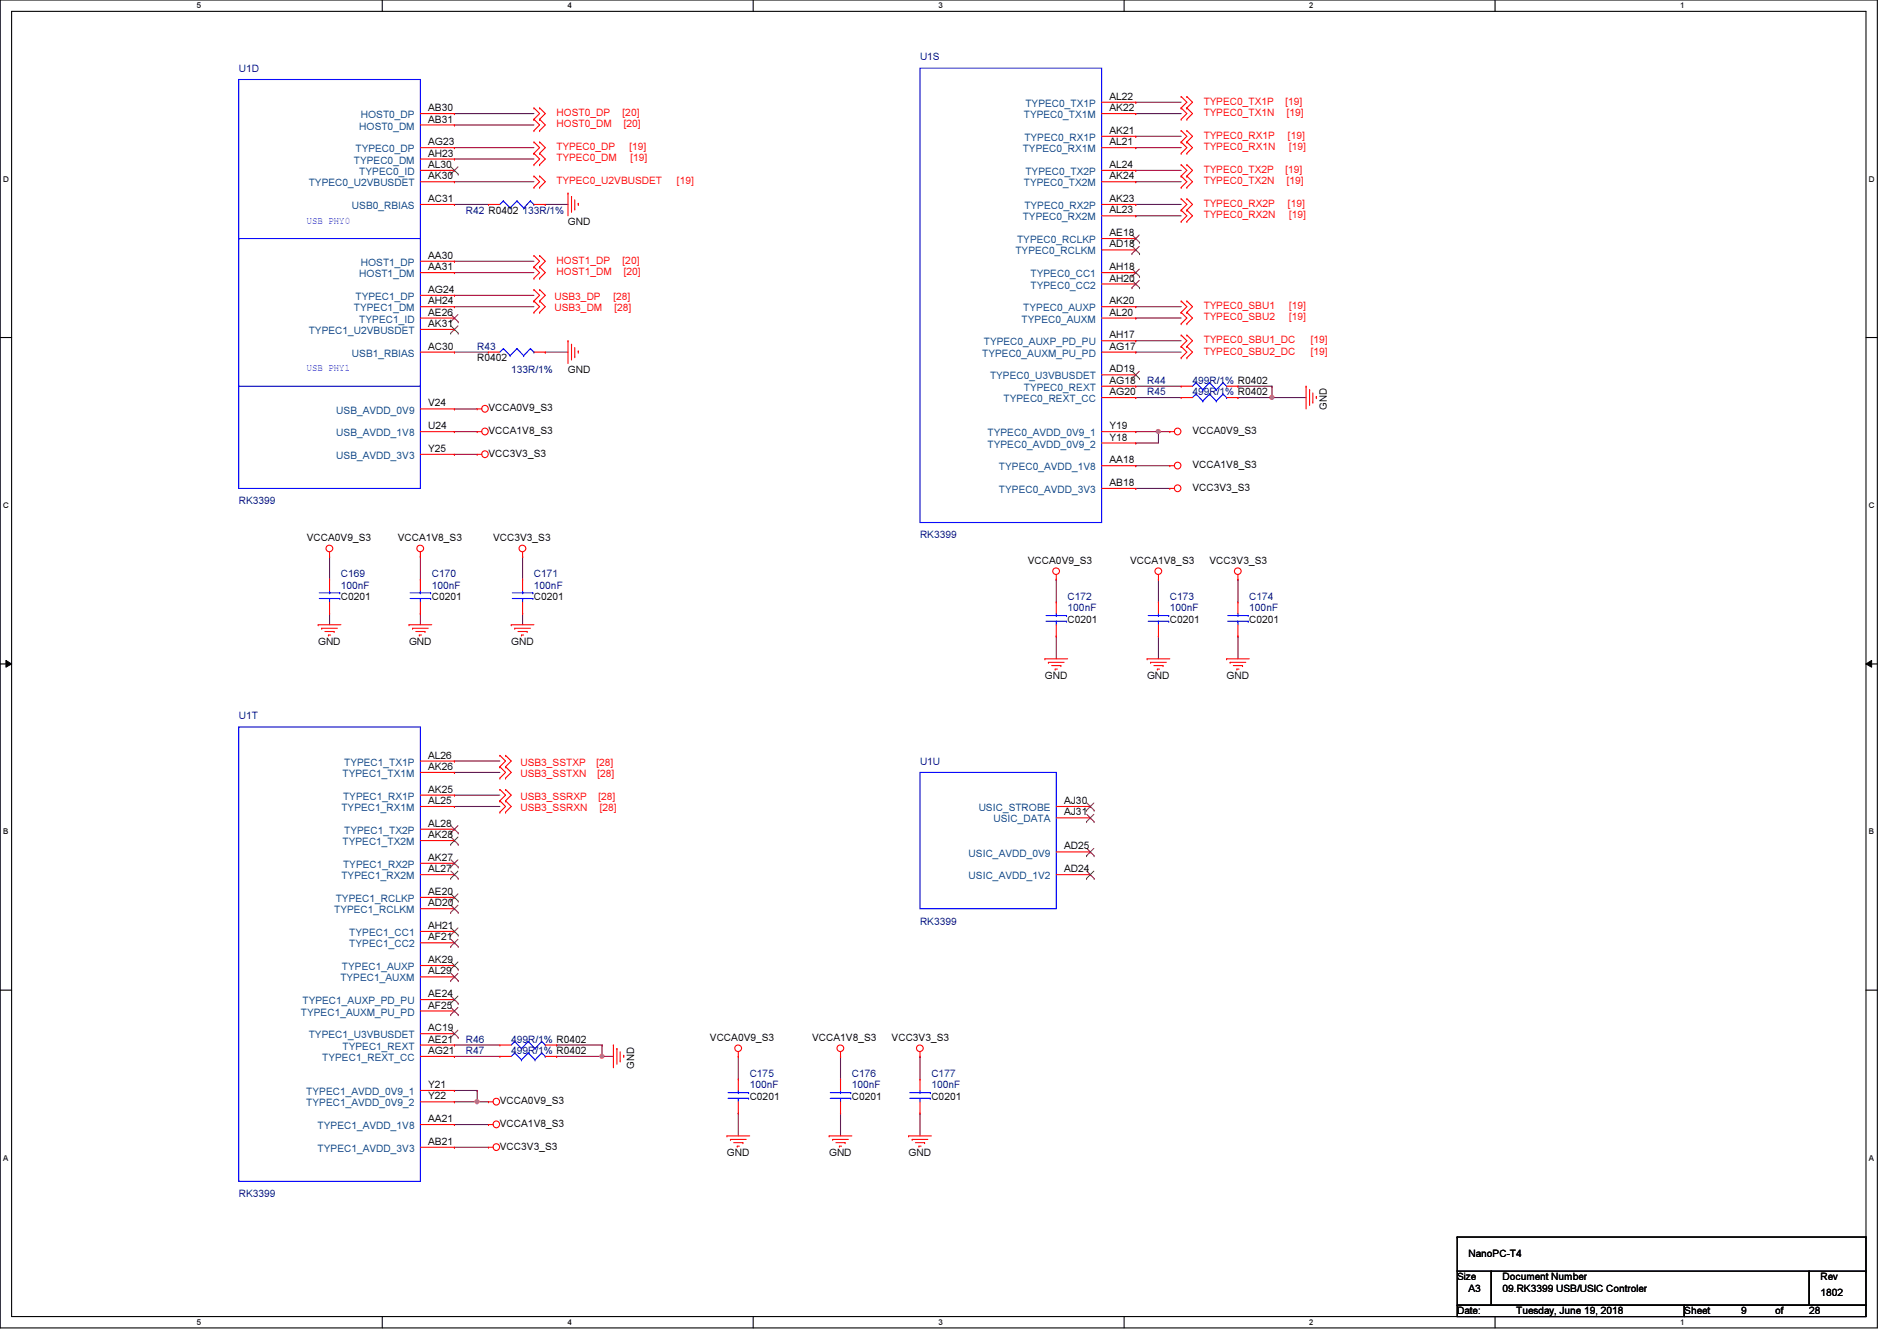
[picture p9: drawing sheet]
<svg xmlns="http://www.w3.org/2000/svg" width="297mm" height="210mm" viewBox="0 0 297 210" stroke-linecap="round" stroke-linejoin="round" font-family="sans-serif">
<path d="M0 0h294v207.9h-294zM1.8 1.8h290.4v204.3h-290.4z" fill="none" stroke="#000" stroke-width=".17"/>
<g fill="#fff">
<path d="M30.8 .2h.7v1.4h-.7z"/>
<path d="M30.8 206.2h.7v1.4h-.7z"/>
</g>
<path d="M59.9 0v1.8M59.9 206.1v1.8" fill="none" stroke="#000" stroke-width=".17"/>
<g fill="#fff">
<path d="M88.9 .2h.6v1.4h-.6z"/>
<path d="M88.9 206.2h.6v1.4h-.6z"/>
</g>
<path d="M117.9 0v1.8M117.9 206.1v1.8" fill="none" stroke="#000" stroke-width=".17"/>
<g fill="#fff">
<path d="M146.9 .2h.7v1.4h-.7z"/>
<path d="M146.9 206.2h.7v1.4h-.7z"/>
</g>
<path d="M176 0v1.8M176 206.1v1.8" fill="none" stroke="#000" stroke-width=".17"/>
<g fill="#fff">
<path d="M205 .2h.7v1.4h-.7z"/>
<path d="M205 206.2h.7v1.4h-.7z"/>
</g>
<path d="M234.1 0v1.8M234.1 206.1v1.8" fill="none" stroke="#000" stroke-width=".17"/>
<g fill="#fff">
<path d="M263.1 .2h.7v1.4h-.7z"/>
<path d="M263.1 206.2h.7v1.4h-.7z"/>
<path d="M.5 27.3h.9v1.4h-.9z"/>
<path d="M292.6 27.3h.9v1.4h-.9z"/>
<path d="M.5 78.4h.9v1.4h-.9z"/>
<path d="M292.6 78.4h.9v1.4h-.9z"/>
</g>
<path d="M0 52.8h1.8M292.2 52.8h1.8" fill="none" stroke="#000" stroke-width=".17"/>
<g fill="#fff">
<path d="M.5 129.5h.8v1.4h-.8z"/>
<path d="M292.6 129.5h.9v1.4h-.9z"/>
</g>
<path d="M0 103.9h1.8M292.2 103.9h1.8" fill="none" stroke="#000" stroke-width=".17"/>
<path d="M.9 103.4l.9 .5-.9 .5zM292.2 103.9l.9-.5v1z" fill="#000"/>
<path d="M.9 103.4l.9 .5-.9 .5zM292.2 103.9l.9-.5v1z" fill="none" stroke="#000" stroke-width=".16"/>
<g fill="#fff">
<path d="M.5 180.5h.8v1.4h-.8z"/>
<path d="M292.6 180.5h.9v1.4h-.9z"/>
</g>
<path d="M0 155h1.8M292.2 155h1.8" fill="none" stroke="#000" stroke-width=".17"/>
<g fill="none" stroke="#800040" stroke-width=".17">
<path d="M71.2 17.8h.1M71.2 19.6h.1M71.2 17.8h12.4M71.2 19.6h12.4M71.2 32h.1M71.2 24.9h.1M71.2 23.1h.1M71.2 28.4h.1M71.2 32h5.3M71.2 24.9h12.4M71.2 23.1h12.4M71.2 28.4h12.4"/>
<path d="M85.4 32h.1M85.4 32h3.5M177.8 23.1h.1M177.8 21.3h.1M177.8 33.8h.1M177.8 32h.1M177.8 32h7.2M177.8 23.1h7.2M177.8 21.3h7.2M177.8 33.8h7.2M177.8 53.3h.1M177.8 55.1h.1"/>
<path d="M177.8 53.3h7.2M177.8 55.1h7.2M71.2 64h.1M71.2 67.6h.1M71.2 71.1h.1M71.2 64h3.5M71.2 67.6h3.5M71.2 71.1h3.5M177.8 76.5h.1M177.8 72.9h.1M177.8 67.6h.1M177.8 67.6h3.6"/>
<path d="M177.8 76.5h5.4M177.8 72.9h5.4M51.6 87.1h.1M51.6 96h.1M51.6 87.1v3.6M51.6 96v1.8M65.8 87.1h.1M65.8 96h.1M65.8 87.1v3.6M65.8 96v1.8M81.8 96h.1M81.8 87.1h.1"/>
<path d="M81.8 87.1v3.6M81.8 96v1.8"/>
</g>
<circle cx="181.4" cy="67.5" r=".32" fill="#f0f"/>
<circle cx="181.4" cy="67.5" r=".32" fill="none" stroke="#f0f" stroke-width=".17"/>
<path d="M177.8 69.3h.1M181.4 67.6h.1M181.4 67.6v1.7h-3.6M181.4 67.6h1.8M199.2 62.2h.1M199.2 62.2h5.3" fill="none" stroke="#800040" stroke-width=".17"/>
<circle cx="199.2" cy="62.2" r=".32" fill="#f0f"/>
<circle cx="199.2" cy="62.2" r=".32" fill="none" stroke="#f0f" stroke-width=".17"/>
<g fill="none" stroke="#800040" stroke-width=".17">
<path d="M177.8 16h.1M177.8 17.8h.1M177.8 16h7.2M177.8 17.8h7.2M177.8 26.7h.1M177.8 28.4h.1M177.8 26.7h7.2M177.8 28.4h7.2M71.2 40.9h.1M71.2 42.7h.1M71.2 55.1h.1M71.2 48h.1"/>
<path d="M71.2 46.2h.1M71.2 48h12.4M71.2 40.9h12.4M71.2 42.7h12.4M71.2 55.1h5.3M71.2 46.2h12.4M85.4 55.1h.1M85.4 55.1h3.5M177.8 48h.1M177.8 49.8h.1M177.8 48h7.2M177.8 49.8h7.2"/>
<path d="M177.8 60.5h.1M177.8 62.2h.1M177.8 60.5h7.2M177.8 62.2h7.2M193.8 60.5h.1M193.8 62.2h.1M193.8 60.5h5.4M199.2 60.5h.1M199.2 60.5v1.7h-5.4M165.4 90.7h.1M165.4 99.6h.1M165.4 90.7v3.5"/>
<path d="M165.4 99.6v3.5M181.4 90.7h.1M181.4 99.6h.1M181.4 90.7v3.5M181.4 99.6v3.5M193.8 99.6h.1M193.8 90.7h.1M193.8 90.7v3.5M193.8 99.6v3.5M71.2 119.1h.1M71.2 119.1h7.1M71.2 120.9h.1"/>
<path d="M71.2 124.5h.1M71.2 126.2h.1M71.2 120.9h7.1M71.2 124.5h7.1M71.2 126.2h7.1M71.2 176h.1M71.2 179.6h.1M71.2 172.5h.1M71.2 170.7h.1M71.2 176h5.3M71.2 179.6h5.3M71.2 172.5h5.3"/>
<path d="M71.2 170.7h3.5M74.7 170.7h.1M74.7 172.5h.1M74.7 170.7v1.8"/>
</g>
<circle cx="74.7" cy="172.4" r=".32" fill="#f0f"/>
<circle cx="74.7" cy="172.4" r=".32" fill="none" stroke="#f0f" stroke-width=".17"/>
<g fill="none" stroke="#800040" stroke-width=".17">
<path d="M71.2 163.6h.1M71.2 165.4h.1M71.2 163.6h7.1M71.2 165.4h7.1M87.2 163.6h.1M87.2 165.4h.1M87.2 163.6h7.1M87.2 165.4h7.1M115.6 165.4h.1M115.6 174.2h.1M115.6 165.4v3.5M115.6 174.2v3.6"/>
<path d="M131.6 165.4h.1M131.6 174.2h.1M131.6 165.4v3.5M131.6 174.2v3.6M144.1 174.2h.1M144.1 165.4h.1M144.1 165.4v3.5M144.1 174.2v3.6"/>
</g>
<circle cx="94.2" cy="165.3" r=".32" fill="#f0f"/>
<circle cx="94.2" cy="165.3" r=".32" fill="none" stroke="#f0f" stroke-width=".17"/>
<path d="M94.3 165.4h.1M94.3 163.6h.1M94.3 165.4h1.8M94.3 163.6v1.8" fill="none" stroke="#800040" stroke-width=".17"/>
<g fill="none" stroke="#f00" stroke-width=".17">
<path d="M65.8 17.8h5.4M65.8 19.6h5.4M71.2 17.8h.1M71.2 19.6h.1M83.6 18.7h.1M83.6 16.9h.1M83.6 18.7l.9 .9-.9 .8M83.6 16.9l.9 .9-.9 .9M84.5 18.7h.1M84.5 16.9h.1M84.5 18.7l.9 .9-.9 .8M84.5 16.9l.9 .9-.9 .9"/>
<path d="M172.5 17.8h5.3M172.5 16h5.3M177.8 16h.1M177.8 17.8h.1M185 16.9h.1M185 15.1h.1M185 18.7h.1M185 15.1l.8 .9-.8 .9M185 16.9l.8 .9-.8 .9M185.8 16.9h.1M185.8 15.1h.1M185.8 18.7h.1"/>
<path d="M185.8 15.1l.9 .9-.9 .9M185.8 16.9l.9 .9-.9 .9M65.8 32h5.4M65.8 23.1h5.4M65.8 24.9h5.4M65.8 26.7h5.4M65.8 28.4h5.4M71.2 23.1h.1M71.2 24.9h.1M71.2 26.7h.1M71.2 28.4h.1M71.2 32h.1"/>
<path d="M76.5 32h.1M76.5 32h1.8M83.6 20.4h.1M83.6 24h.1M83.6 22.2h.1M83.6 25.8h.1M83.6 29.3h.1M83.6 27.6h.1M83.6 22.2l.9 .9-.9 .9M83.6 24l.9 .9-.9 .9M83.6 27.6l.9 .8-.9 .9M83.6 32h1.8"/>
<path d="M84.5 20.4h.1M84.5 24h.1M84.5 22.2h.1M84.5 25.8h.1M84.5 29.3h.1M84.5 27.6h.1M84.5 22.2l.9 .9-.9 .9M84.5 24l.9 .9-.9 .9M84.5 27.6l.9 .8-.9 .9M85.4 32h.1M88.9 30.2h.1M88.9 30.2v3.6"/>
<path d="M89.5 30.8h.1M89.5 30.8v2.4M90 32.7h.1M90 31.3v1.4M90.5 31.8h.1M90.5 31.8v.4M172.5 32h5.3M172.5 23.1h5.3M172.5 26.7h5.3M172.5 28.4h5.3M172.5 21.3h5.3M172.5 33.8h5.3"/>
<path d="M172.5 37.3h5.3M172.5 39.1h5.3M177.8 21.3h.1M177.8 23.1h.1M177.8 26.7h.1M177.8 28.4h.1M177.8 32h.1M177.8 33.8h.1M177.8 37.3h.1M177.8 39.1h.1M185 22.2h.1M185 20.4h.1"/>
<path d="M185 24h.1M185 27.6h.1M185 25.8h.1M185 29.3h.1M185 32.9h.1M185 31.1h.1M185 34.7h.1M185 20.4l.8 .9-.8 .9M185 22.2l.8 .9-.8 .9M185 25.8l.8 .9-.8 .9M185 27.6l.8 .8-.8 .9M185 31.1l.8 .9-.8 .9"/>
<path d="M185 32.9l.8 .9-.8 .9M185.8 22.2h.1M185.8 20.4h.1M185.8 24h.1M185.8 27.6h.1M185.8 25.8h.1M185.8 29.3h.1M185.8 32.9h.1M185.8 31.1h.1M185.8 34.7h.1M185.8 20.4l.9 .9-.9 .9M185.8 22.2l.9 .9-.9 .9"/>
<path d="M185.8 25.8l.9 .9-.9 .9M185.8 27.6l.9 .8-.9 .9M185.8 31.1l.9 .9-.9 .9M185.8 32.9l.9 .9-.9 .9M65.8 55.1h5.4M65.8 40.9h5.4M65.8 42.7h5.4M65.8 46.2h5.4M65.8 48h5.4M65.8 49.8h5.4M65.8 51.6h5.4M71.2 40.9h.1"/>
<path d="M71.2 42.7h.1M71.2 46.2h.1M71.2 48h.1M71.2 49.8h.1M71.2 51.6h.1M71.2 55.1h.1M76.5 55.1h.1M76.5 55.1h1.8M83.6 43.6h.1M83.6 41.8h.1M83.6 40h.1M83.6 47.1h.1"/>
<path d="M83.6 48.9h.1M83.6 45.3h.1M83.6 41.8l.9 .9-.9 .9M83.6 40l.9 .9-.9 .9M83.6 47.1l.9 .9-.9 .9M83.6 45.3l.9 .9-.9 .9M83.6 55.1h1.8M84.5 43.6h.1M84.5 41.8h.1M84.5 40h.1M84.5 47.1h.1M84.5 48.9h.1"/>
<path d="M84.5 45.3h.1M84.5 41.8l.9 .9-.9 .9M84.5 40l.9 .9-.9 .9M84.5 47.1l.9 .9-.9 .9M84.5 45.3l.9 .9-.9 .9M85.4 55.1h.1M88.9 53.3h.1M88.9 53.3v3.6M89.5 53.9h.1M89.5 53.9v2.4M90 55.8h.1M90 54.4v1.4"/>
<path d="M90.5 54.9h.1M90.5 54.9v.4M172.5 55.1h5.3M172.5 42.7h5.3M172.5 48h5.3M172.5 49.8h5.3M172.5 44.4h5.3M172.5 53.3h5.3M172.5 58.7h5.3M177.8 42.7h.1M177.8 44.4h.1M177.8 48h.1"/>
<path d="M177.8 49.8h.1M177.8 53.3h.1M177.8 55.1h.1M177.8 58.7h.1M185 48.9h.1M185 47.1h.1M185 50.7h.1M185 54.2h.1M185 52.5h.1M185 56h.1M185 47.1l.8 .9-.8 .9M185 48.9l.8 .9-.8 .9"/>
<path d="M185 52.5l.8 .8-.8 .9M185 54.2l.8 .9-.8 .9M185.8 48.9h.1M185.8 47.1h.1M185.8 50.7h.1M185.8 54.2h.1M185.8 52.5h.1M185.8 56h.1M185.8 47.1l.9 .9-.9 .9M185.8 48.9l.9 .9-.9 .9M185.8 52.5l.9 .8-.9 .9M185.8 54.2l.9 .9-.9 .9"/>
<path d="M65.8 64h5.4M65.8 67.6h5.4M65.8 71.1h5.4M71.2 64h.1M71.2 67.6h.1M71.2 71.1h.1M74.7 64h.1M74.7 67.6h.1M74.7 71.1h.1M74.7 64h.7M74.7 67.6h.7M74.7 71.1h.7"/>
<path d="M172.5 67.6h5.3M172.5 76.5h5.3M172.5 72.9h5.3M172.5 62.2h5.3M172.5 60.5h5.3M172.5 69.3h5.3M177.8 60.5h.1M177.8 62.2h.1M177.8 67.6h.1M177.8 69.3h.1M177.8 72.9h.1M177.8 76.5h.1"/>
<path d="M183.2 76.5h.1M183.2 72.9h.1M183.2 67.6h.1M183.2 67.6h.7M183.2 76.5h.7M183.2 72.9h.7M185 62.2h.1M185 60.5h.1M185 62.2h1.7M185 60.5h1.7M192.1 62.2h1.7M192.1 60.5h1.7"/>
<path d="M193.8 62.2h.1M193.8 60.5h.1M204.5 60.5h.1M204.5 60.5v3.5M205.1 61h.1M205.1 61v2.5M205.6 62.9h.1M205.6 61.5v1.4M206.1 62.1h.1M206.1 62.1v.3M49.8 97.8h.1M49.8 97.8h3.6"/>
<path d="M50.4 98.3h.1M50.4 98.3h2.4M50.9 98.8h1.4M51.4 99.4h.1M51.4 99.4h.4M51.6 87.1h.1M51.6 90.7h.1M51.6 96h.1M51.6 86.4v.7M51.6 90.7v1.8M51.6 94.2v1.8M52.3 98.8h.1"/>
<path d="M64 97.8h.1M64 97.8h3.6M64.6 98.3h.1M64.6 98.3h2.5M65.1 98.8h1.4M65.7 99.4h.1M65.7 99.4h.3M65.8 87.1h.1M65.8 90.7h.1M65.8 96h.1M65.8 86.4v.7M65.8 90.7v1.8"/>
<path d="M65.8 94.2v1.8M66.5 98.8h.1M80 97.8h.1M80 97.8h3.6M80.6 98.3h.1M80.6 98.3h2.5M81.1 98.8h1.4M81.7 99.4h.1M81.7 99.4h.3M81.8 87.1h.1M81.8 90.7h.1M81.8 96h.1"/>
<path d="M81.8 86.4v.7M81.8 90.7v1.8M81.8 94.2v1.8M82.5 98.8h.1M165.4 90.7h.1M165.4 94.2h.1M165.4 99.6h.1M165.4 90v.7M165.4 94.2v1.8M165.4 97.8v1.8M181.4 90.7h.1M181.4 94.2h.1"/>
<path d="M181.4 99.6h.1M181.4 90v.7M181.4 94.2v1.8M181.4 97.8v1.8M193.8 90.7h.1M193.8 94.2h.1M193.8 99.6h.1M193.8 90v.7M193.8 94.2v1.8M193.8 97.8v1.8M65.8 119.1h5.4M71.2 119.1h.1"/>
<path d="M78.3 118.2h.1M78.3 118.2l.9 .9-.9 .9M79.2 118.2h.1M79.2 118.2l.8 .9-.8 .9M163.6 103.1h.1M163.6 103.1h3.6M164.2 103.7h.1M164.2 103.7h2.4M164.7 104.2h1.4M165.2 104.7h.1M165.2 104.7h.4M166.1 104.2h.1"/>
<path d="M179.6 103.1h.1M179.6 103.1h3.6M180.2 103.7h.1M180.2 103.7h2.4M180.7 104.2h1.4M181.2 104.7h.1M181.2 104.7h.4M182.1 104.2h.1M192.1 103.1h.1M192.1 103.1h3.5M192.6 103.7h.1M192.6 103.7h2.5"/>
<path d="M193.1 104.2h1.5M193.7 104.7h.1M193.7 104.7h.3M194.6 104.2h.1M65.8 120.9h5.4M65.8 124.5h5.4M65.8 126.2h5.4M65.8 129.8h5.4M65.8 131.6h5.4M65.8 135.1h5.4M65.8 136.9h5.4M71.2 120.9h.1"/>
<path d="M71.2 124.5h.1M71.2 126.2h.1M71.2 129.8h.1M71.2 131.6h.1M71.2 135.1h.1M71.2 136.9h.1M78.3 125.3h.1M78.3 127.1h.1M78.3 123.6h.1M78.3 120h.1M78.3 121.8h.1M78.3 125.3l.9 .9-.9 .9"/>
<path d="M78.3 123.6l.9 .9-.9 .8M78.3 120l.9 .9-.9 .9M79.2 125.3h.1M79.2 127.1h.1M79.2 123.6h.1M79.2 120h.1M79.2 121.8h.1M79.2 125.3l.8 .9-.8 .9M79.2 123.6l.8 .9-.8 .8M79.2 120l.8 .9-.8 .9M165.4 126.2h5.3M165.4 136.9h5.3"/>
<path d="M165.4 128h5.3M165.4 133.3h5.3M170.7 126.2h.1M170.7 128h.1M170.7 133.3h.1M170.7 136.9h.1M65.8 140.5h5.4M65.8 142.2h5.4M65.8 145.8h5.4M65.8 147.6h5.4M65.8 151.1h5.4M65.8 152.9h5.4"/>
<path d="M65.8 156.5h5.4M65.8 158.2h5.4M71.2 140.5h.1M71.2 142.2h.1M71.2 145.8h.1M71.2 147.6h.1M71.2 151.1h.1M71.2 152.9h.1M71.2 156.5h.1M71.2 158.2h.1M65.8 172.5h5.4M65.8 176h5.4"/>
<path d="M65.8 179.6h5.4M65.8 163.6h5.4M65.8 165.4h5.4M65.8 170.7h5.4M65.8 161.8h5.4M71.2 163.6h.1M71.2 165.4h.1M71.2 170.7h.1M71.2 172.5h.1M71.2 176h.1M71.2 179.6h.1M71.2 161.8h.1"/>
<path d="M76.5 172.5h.1M76.5 176h.1M76.5 179.6h.1M76.5 172.5h.7M76.5 176h.7M76.5 179.6h.7M78.3 163.6h.1M78.3 165.4h.1M78.3 163.6h1.7M78.3 165.4h1.7M85.4 163.6h1.8M85.4 165.4h1.8"/>
<path d="M87.2 163.6h.1M87.2 165.4h.1M96.1 163.6h.1M96.1 163.6v3.5M96.6 164.1h.1M96.6 164.1v2.5M97.1 166.1h.1M97.1 164.6v1.5M97.7 165.2h.1M97.7 165.2v.3M113.8 177.8h.1M113.8 177.8h3.6"/>
<path d="M114.4 178.4h.1M114.4 178.4h2.4M114.9 178.9h1.4M115.4 179.4h.1M115.4 179.4h.4M115.6 165.4h.1M115.6 168.9h.1M115.6 174.2h.1M115.6 164.6v.8M115.6 168.9v1.8M115.6 172.5v1.7M116.3 178.9h.1"/>
<path d="M129.8 177.8h.1M129.8 177.8h3.6M130.4 178.4h.1M130.4 178.4h2.4M130.9 178.9h1.4M131.4 179.4h.1M131.4 179.4h.4M131.6 165.4h.1M131.6 168.9h.1M131.6 174.2h.1M131.6 164.6v.8M131.6 168.9v1.8"/>
<path d="M131.6 172.5v1.7M132.3 178.9h.1M142.3 177.8h.1M142.3 177.8h3.5M142.8 178.4h.1M142.8 178.4h2.5M143.3 178.9h1.5M143.9 179.4h.1M143.9 179.4h.3M144.1 165.4h.1M144.1 168.9h.1M144.1 174.2h.1"/>
<path d="M144.1 164.6v.8M144.1 168.9v1.8M144.1 172.5v1.7M144.8 178.9h.1"/>
<circle cx="75.9" cy="67.5" r=".52"/>
<circle cx="75.9" cy="71.1" r=".52"/>
<circle cx="75.9" cy="64" r=".52"/>
<circle cx="184.4" cy="76.4" r=".52"/>
<circle cx="184.4" cy="72.9" r=".52"/>
<circle cx="184.4" cy="67.5" r=".52"/>
<circle cx="51.6" cy="85.8" r=".52"/>
<circle cx="65.8" cy="85.8" r=".52"/>
<circle cx="81.8" cy="85.8" r=".52"/>
<circle cx="165.4" cy="89.4" r=".52"/>
<circle cx="181.4" cy="89.4" r=".52"/>
<circle cx="193.8" cy="89.4" r=".52"/>
<circle cx="77.7" cy="172.4" r=".52"/>
<circle cx="77.7" cy="176" r=".52"/>
<circle cx="77.7" cy="179.6" r=".52"/>
<circle cx="115.6" cy="164.1" r=".52"/>
<circle cx="131.6" cy="164.1" r=".52"/>
<circle cx="144" cy="164.1" r=".52"/>
</g>
<path d="M228.2 199h5.3v5.3h-5.3zM228.2 193.6h.1M228.2 193.6v5.4M228.2 193.6h64M233.5 199h49.8v5.3h-49.8zM283.3 199h8.9v5.3h-8.9zM292.2 193.6h.1M292.2 199h.1M292.2 193.6v5.4M228.2 204.3h35.5v1.8h-35.5zM263.7 204.3h28.5v1.8h-28.5z" fill="none" stroke="#000" stroke-width=".17"/>
<g fill="none" stroke="#00f" stroke-width=".17">
<path d="M37.4 12.4h28.4v64.1h-28.4zM144.1 10.7h28.4v71.1h-28.4zM37.4 37.3h.1M37.4 37.3h28.4M78.8 31.5h.1M78.8 31.5l-.5 .5M78.8 31.5l1.1 1.1M79.9 32.6h.1M80.9 31.5h.1M80.9 31.5l-1 1.1M80.9 31.5l1.1 1.1M82 32.6h.1"/>
<path d="M83.1 31.5h.1M83.1 31.5l-1.1 1.1M83.1 31.5l.5 .5M83.6 32h.1M78.8 54.6h.1M78.8 54.6l-.5 .5M78.8 54.6l1.1 1.1M79.9 55.7h.1M80.9 54.6h.1M80.9 54.6l-1 1.1M80.9 54.6l1.1 1.1M82 55.7h.1"/>
<path d="M83.1 54.6h.1M83.1 54.6l-1.1 1.1M83.1 54.6l.5 .5M83.6 55.1h.1M187.3 59.9h.1M187.3 59.9l-.6 .6M187.3 59.9l1 1.1M189.4 59.9h.1M189.4 59.9l-1.1 1.1M189.4 59.9l1.1 1.1M191.5 59.9h.1M191.5 59.9l-1 1.1"/>
<path d="M191.5 59.9l.6 .6M37.4 60.5h.1M37.4 60.5h28.4M187.3 61.7h.1M187.3 61.7l-.6 .5M187.3 61.7l1 1.1M188.3 62.8h.1M188.3 61h.1M189.4 61.7h.1M189.4 61.7l-1.1 1.1M189.4 61.7l1.1 1.1M190.5 62.8h.1"/>
<path d="M190.5 61h.1M191.5 61.7h.1M191.5 61.7l-1 1.1M191.5 61.7l.6 .5M192.1 62.2h.1M192.1 60.5h.1M50 93.7h3.2M50 92.8h3.2M51.6 92.8h.1M51.6 93.7h.1M51.6 92.5v.3M51.6 93.7v.5"/>
<path d="M53.2 93.7h.1M53.2 92.8h.1M64.2 93.7h3.2M64.2 92.8h3.2M65.8 92.8h.1M65.8 93.7h.1M65.8 92.5v.3M65.8 93.7v.5M67.4 93.7h.1M67.4 92.8h.1M80.2 93.7h3.2M80.2 92.8h3.2"/>
<path d="M81.8 92.8h.1M81.8 93.7h.1M81.8 92.5v.3M81.8 93.7v.5M83.4 93.7h.1M83.4 92.8h.1M163.8 97.2h3.2M163.8 96.4h3.2M165.4 96.4h.1M165.4 97.2h.1M165.4 96v.4M165.4 97.2v.6"/>
<path d="M167 97.2h.1M167 96.4h.1M179.8 97.2h3.2M179.8 96.4h3.2M181.4 96.4h.1M181.4 97.2h.1M181.4 96v.4M181.4 97.2v.6M183 97.2h.1M183 96.4h.1M192.2 97.2h3.2M192.2 96.4h3.2"/>
<path d="M193.8 96.4h.1M193.8 97.2h.1M193.8 96v.4M193.8 97.2v.6M195.4 97.2h.1M195.4 96.4h.1M37.4 113.8h28.4v71.1h-28.4zM144.1 120.9h21.3v21.3h-21.3zM80.6 163h.1M80.6 164.8h.1M80.6 163l-.6 .6M80.6 163l1.1 1.1"/>
<path d="M80.6 164.8l-.6 .6M80.6 164.8l1.1 1.1M81.7 164.1h.1M81.7 165.9h.1M82.7 163h.1M82.7 164.8h.1M82.7 163l-1 1.1M82.7 163l1.1 1.1M82.7 164.8l-1 1.1M82.7 164.8l1.1 1.1M83.8 164.1h.1M83.8 165.9h.1"/>
<path d="M84.8 163h.1M84.8 164.8h.1M84.8 163l-1 1.1M84.8 163l.6 .6M84.8 164.8l-1 1.1M84.8 164.8l.6 .6M85.4 163.6h.1M85.4 165.4h.1M114 171.9h3.2M114 171h3.2M115.6 171h.1M115.6 171.9h.1"/>
<path d="M115.6 170.7v.3M115.6 171.9v.6M117.2 171.9h.1M117.2 171h.1M130 171.9h3.2M130 171h3.2M131.6 171h.1M131.6 171.9h.1M131.6 170.7v.3M131.6 171.9v.6M133.2 171.9h.1M133.2 171h.1"/>
<path d="M142.4 171.9h3.3M142.4 171h3.3M144.1 171h.1M144.1 171.9h.1M144.1 170.7v.3M144.1 171.9v.6M145.7 171.9h.1M145.7 171h.1"/>
</g>
<g fill="none" stroke="#804000" stroke-width=".16">
<path d="M70.6 27.3h.1M70.6 26.1l1.2 1.2M71.7 26.1l-1.1 1.2M71.8 27.3h.1M177.2 37.9h.1M177.2 39.7h.1M177.3 36.8l1.1 1.1M177.3 38.6l1.1 1.1M178.4 38.6l-1.2 1.1M178.4 36.8l-1.2 1.1M178.4 37.9h.1M178.4 39.7h.1"/>
<path d="M70.6 50.4h.1M70.6 52.2h.1M70.6 49.2l1.2 1.2M70.6 51l1.2 1.2M71.7 49.2l-1.1 1.2M71.7 51l-1.1 1.2M71.8 50.4h.1M71.8 52.2h.1M177.2 43.3h.1M177.2 45h.1M177.2 59.3h.1M177.3 42.1l1.1 1.2"/>
<path d="M177.3 43.9l1.1 1.1M177.3 58.1l1.1 1.2M178.4 42.1l-1.2 1.2M178.4 43.9l-1.2 1.1M178.4 58.1l-1.2 1.2M178.4 43.3h.1M178.4 45h.1M178.4 59.3h.1M70.6 130.4h.1M70.6 132.2h.1M70.6 135.7h.1M70.6 137.5h.1"/>
<path d="M70.6 129.2l1.2 1.2M70.6 131l1.2 1.2M70.6 134.6l1.2 1.1M70.6 136.4l1.2 1.1M70.6 139.9l1.2 1.2M71.7 129.2l-1.1 1.2M71.7 131l-1.1 1.2M71.7 134.6l-1.1 1.1M71.7 136.4l-1.1 1.1M71.7 139.9l-1.1 1.2M71.8 130.4h.1M71.8 132.2h.1"/>
<path d="M71.8 135.7h.1M71.8 137.5h.1M170.1 126.8h.1M170.1 128.6h.1M170.1 133.9h.1M170.1 137.5h.1M170.2 125.7l1.1 1.1M170.2 127.5l1.1 1.1M170.2 132.8l1.1 1.1M170.2 136.4l1.1 1.1M171.3 125.7l-1.2 1.1M171.3 127.5l-1.2 1.1"/>
<path d="M171.3 132.8l-1.2 1.1M171.3 136.4l-1.2 1.1M171.3 126.8h.1M171.3 128.6h.1M171.3 133.9h.1M171.3 137.5h.1M70.6 141.1h.1M70.6 142.8h.1M70.6 146.4h.1M70.6 148.2h.1M70.6 151.7h.1M70.6 153.5h.1"/>
<path d="M70.6 157.1h.1M70.6 158.8h.1M70.6 141.7l1.2 1.1M70.6 145.2l1.2 1.2M70.6 147l1.2 1.2M70.6 150.6l1.2 1.1M70.6 152.4l1.2 1.1M70.6 155.9l1.2 1.2M70.6 157.7l1.2 1.1M71.7 141.7l-1.1 1.1M71.7 145.2l-1.1 1.2M71.7 147l-1.1 1.2"/>
<path d="M71.7 150.6l-1.1 1.1M71.7 152.4l-1.1 1.1M71.7 155.9l-1.1 1.2M71.7 157.7l-1.1 1.1M71.8 141.1h.1M71.8 142.8h.1M71.8 146.4h.1M71.8 148.2h.1M71.8 151.7h.1M71.8 153.5h.1M71.8 157.1h.1M71.8 158.8h.1"/>
<path d="M70.6 162.4h.1M70.6 161.2l1.2 1.2M71.7 161.2l-1.1 1.2M71.8 162.4h.1"/>
</g>
<circle cx="181.4" cy="67.5" r=".32" fill="#f0f"/>
<circle cx="181.4" cy="67.5" r=".32" fill="none" stroke="#f0f" stroke-width=".17"/>
<circle cx="199.2" cy="62.2" r=".32" fill="#f0f"/>
<circle cx="199.2" cy="62.2" r=".32" fill="none" stroke="#f0f" stroke-width=".17"/>
<circle cx="74.7" cy="172.4" r=".32" fill="#f0f"/>
<circle cx="74.7" cy="172.4" r=".32" fill="none" stroke="#f0f" stroke-width=".17"/>
<circle cx="94.2" cy="165.3" r=".32" fill="#f0f"/>
<circle cx="94.2" cy="165.3" r=".32" fill="none" stroke="#f0f" stroke-width=".17"/>
<g font-size="1.6" fill="#000080">
<text x="37.4" y="11.2">U1D</text>
<text x="144.1" y="9.4">U1S</text>
<text x="72.9" y="33.4">R42 R0402</text>
<text x="81.8" y="33.4">133R/1%</text>
<text x="74.7" y="54.8">R43</text>
<text x="80" y="58.3">133R/1%</text>
<text x="179.6" y="61.9">R45</text>
<text x="179.6" y="60.1">R44</text>
<text x="186.7" y="61.9">499R/1% R0402</text>
<text x="186.7" y="60.1">499R/1% R0402</text>
<text x="37.4" y="79">RK3399</text>
<text x="144.1" y="84.3">RK3399</text>
<text x="53.4" y="90.3">C169</text>
<text x="53.4" y="92.1">100nF</text>
<text x="67.6" y="90.3">C170</text>
<text x="67.6" y="92.1">100nF</text>
<text x="83.6" y="90.3">C171</text>
<text x="83.6" y="92.1">100nF</text>
<text x="167.2" y="93.9">C172</text>
<text x="167.2" y="95.7">100nF</text>
<text x="183.2" y="93.9">C173</text>
<text x="183.2" y="95.7">100nF</text>
<text x="195.6" y="93.9">C174</text>
<text x="195.6" y="95.7">100nF</text>
<text x="37.4" y="112.6">U1T</text>
<text x="144.1" y="119.7">U1U</text>
<text x="144.1" y="144.7">RK3399</text>
<text x="72.9" y="163.2">R46</text>
<text x="72.9" y="165">R47</text>
<text x="80.1" y="163.2">499R/1% R0402</text>
<text x="80.1" y="165">499R/1% R0402</text>
<text x="117.4" y="168.6">C175</text>
<text x="117.4" y="170.3">100nF</text>
<text x="133.4" y="168.6">C176</text>
<text x="133.4" y="170.3">100nF</text>
<text x="145.8" y="168.6">C177</text>
<text x="145.8" y="170.3">100nF</text>
<text x="37.4" y="187.4">RK3399</text>
</g>
<g font-size="1.6">
<text x="67.1" y="17.4">AB30</text>
<text x="173.7" y="15.6">AL22</text>
<text x="173.7" y="17.4">AK22</text>
<text x="67.1" y="19.2">AB31</text>
<text x="67.1" y="22.7">AG23</text>
<text x="173.7" y="21">AK21</text>
<text x="173.7" y="22.7">AL21</text>
<text x="67.1" y="24.5">AH23</text>
<text x="67.1" y="26.3">AL30</text>
<text x="67.1" y="28.1">AK30</text>
<text x="173.7" y="26.3">AL24</text>
<text x="173.7" y="28.1">AK24</text>
<text x="67.1" y="31.6">AC31</text>
<text x="88.9" y="35.2">GND</text>
<text x="173.7" y="31.6">AK23</text>
<text x="173.7" y="33.4">AL23</text>
<text x="67.1" y="40.5">AA30</text>
<text x="173.7" y="37">AE18</text>
<text x="173.7" y="38.7">AD18</text>
<text x="67.1" y="42.3">AA31</text>
<text x="67.1" y="45.8">AG24</text>
<text x="67.1" y="47.6">AH24</text>
<text x="173.7" y="42.3">AH18</text>
<text x="173.7" y="44.1">AH20</text>
<text x="173.7" y="47.6">AK20</text>
<text x="67.1" y="49.4">AE26</text>
<text x="67.1" y="51.2">AK31</text>
<text x="173.7" y="49.4">AL20</text>
<text x="173.7" y="53">AH17</text>
<text x="67.1" y="54.7">AC30</text>
<text x="74.7" y="56.6">R0402</text>
<text x="88.9" y="58.3">GND</text>
<text x="173.7" y="54.7">AG17</text>
<text x="173.7" y="58.3">AD19</text>
<text x="67.1" y="63.6">V24</text>
<text x="76.5" y="64.4">VCCA0V9_S3</text>
<text x="173.7" y="60.1">AG18</text>
<text x="173.7" y="61.8">AG20</text>
<text x="207.8" y="64.2" transform="rotate(-90 207.8 64.2)">GND</text>
<text x="67.1" y="67.2">U24</text>
<text x="67.1" y="70.7">Y25</text>
<text x="76.5" y="67.9">VCCA1V8_S3</text>
<text x="76.5" y="71.5">VCC3V3_S3</text>
<text x="173.7" y="67.2">Y19</text>
<text x="173.7" y="69">Y18</text>
<text x="186.7" y="67.9">VCCA0V9_S3</text>
<text x="173.7" y="72.5">AA18</text>
<text x="173.7" y="76.1">AB18</text>
<text x="186.7" y="76.8">VCC3V3_S3</text>
<text x="186.7" y="73.3">VCCA1V8_S3</text>
<text x="48" y="84.7">VCCA0V9_S3</text>
<text x="62.3" y="84.7">VCCA1V8_S3</text>
<text x="77.2" y="84.7">VCC3V3_S3</text>
<text x="160.9" y="88.2">VCCA0V9_S3</text>
<text x="177" y="88.2">VCCA1V8_S3</text>
<text x="189.4" y="88.2">VCC3V3_S3</text>
<text x="53.4" y="93.9">C0201</text>
<text x="67.6" y="93.9">C0201</text>
<text x="83.6" y="93.9">C0201</text>
<text x="49.8" y="101">GND</text>
<text x="64" y="101">GND</text>
<text x="80" y="101">GND</text>
<text x="167.2" y="97.5">C0201</text>
<text x="183.2" y="97.5">C0201</text>
<text x="195.6" y="97.5">C0201</text>
<text x="163.6" y="106.3">GND</text>
<text x="179.6" y="106.3">GND</text>
<text x="192.1" y="106.3">GND</text>
<text x="67.1" y="118.7">AL26</text>
<text x="67.1" y="120.5">AK26</text>
<text x="67.1" y="124.1">AK25</text>
<text x="67.1" y="125.9">AL25</text>
<text x="166.6" y="125.9">AJ30</text>
<text x="67.1" y="129.4">AL28</text>
<text x="67.1" y="131.2">AK28</text>
<text x="166.6" y="127.6">AJ31</text>
<text x="67.1" y="134.7">AK27</text>
<text x="67.1" y="136.5">AL27</text>
<text x="166.6" y="133">AD25</text>
<text x="166.6" y="136.5">AD24</text>
<text x="67.1" y="140.1">AE20</text>
<text x="67.1" y="141.9">AD20</text>
<text x="67.1" y="145.4">AH21</text>
<text x="67.1" y="147.2">AF21</text>
<text x="67.1" y="150.7">AK29</text>
<text x="67.1" y="152.5">AL29</text>
<text x="67.1" y="156.1">AE24</text>
<text x="67.1" y="157.9">AF25</text>
<text x="67.1" y="161.4">AC19</text>
<text x="67.1" y="163.2">AE21</text>
<text x="67.1" y="165">AG21</text>
<text x="99.3" y="167.3" transform="rotate(-90 99.3 167.3)">GND</text>
<text x="111.2" y="162.9">VCCA0V9_S3</text>
<text x="127.2" y="162.9">VCCA1V8_S3</text>
<text x="139.6" y="162.9">VCC3V3_S3</text>
<text x="67.1" y="170.3">Y21</text>
<text x="67.1" y="172.1">Y22</text>
<text x="78.3" y="172.8">VCCA0V9_S3</text>
<text x="117.4" y="172.1">C0201</text>
<text x="133.4" y="172.1">C0201</text>
<text x="145.8" y="172.1">C0201</text>
<text x="67.1" y="175.6">AA21</text>
<text x="67.1" y="179.2">AB21</text>
<text x="78.3" y="176.4">VCCA1V8_S3</text>
<text x="78.3" y="180">VCC3V3_S3</text>
<text x="113.8" y="181">GND</text>
<text x="129.8" y="181">GND</text>
<text x="142.3" y="181">GND</text>
<text x="230" y="196.7">NanoPC-T4</text>
<text x="228.2" y="200.4">Size</text>
<text x="230" y="202.2">A3</text>
<text x="235.3" y="202.2">09.RK3399 USB/USIC Controler</text>
<text x="235.3" y="200.4">Document Number</text>
<text x="285.1" y="202.9">1802</text>
<text x="285.1" y="200.4">Rev</text>
<text x="228.2" y="205.7">Date:</text>
<text x="237.4" y="205.7">Tuesday, June 19, 2018</text>
<text x="263.7" y="205.7">Sheet</text>
<text x="272.6" y="205.7">9</text>
<text x="278" y="205.7">of</text>
<text x="283.3" y="205.7">28</text>
</g>
<g font-size="1.6" fill="#004080">
<text x="160.6" y="16.7">TYPEC0_TX1P</text>
<text x="55.7" y="23.8">TYPEC0_DP</text>
<text x="56.3" y="20.3">HOST0_DM</text>
<text x="56.5" y="18.5">HOST0_DP</text>
<text x="160.1" y="23.8">TYPEC0_RX1M</text>
<text x="160.3" y="18.5">TYPEC0_TX1M</text>
<text x="160.4" y="22.1">TYPEC0_RX1P</text>
<text x="48.3" y="29.2">TYPEC0_U2VBUSDET</text>
<text x="55.4" y="25.6">TYPEC0_DM</text>
<text x="56.3" y="27.4">TYPEC0_ID</text>
<text x="160.3" y="29.2">TYPEC0_TX2M</text>
<text x="160.6" y="27.4">TYPEC0_TX2P</text>
<text x="55.1" y="32.7">USB0_RBIAS</text>
<text x="160.1" y="34.5">TYPEC0_RX2M</text>
<text x="160.4" y="32.7">TYPEC0_RX2P</text>
<text x="56.5" y="41.6">HOST1_DP</text>
<text x="159" y="39.8">TYPEC0_RCLKM</text>
<text x="159.3" y="38.1">TYPEC0_RCLKP</text>
<text x="55.7" y="46.9">TYPEC1_DP</text>
<text x="56.3" y="43.4">HOST1_DM</text>
<text x="161.4" y="43.4">TYPEC0_CC1</text>
<text x="161.4" y="45.2">TYPEC0_CC2</text>
<text x="48.3" y="52.3">TYPEC1_U2VBUSDET</text>
<text x="55.4" y="48.7">TYPEC1_DM</text>
<text x="56.3" y="50.5">TYPEC1_ID</text>
<text x="160" y="50.5">TYPEC0_AUXM</text>
<text x="160.2" y="48.7">TYPEC0_AUXP</text>
<text x="55.1" y="55.8">USB1_RBIAS</text>
<text x="153.8" y="55.8">TYPEC0_AUXM_PU_PD</text>
<text x="154" y="54.1">TYPEC0_AUXP_PD_PU</text>
<text x="155" y="59.4">TYPEC0_U3VBUSDET</text>
<text x="52.7" y="64.7">USB_AVDD_0V9</text>
<text x="157.1" y="62.9">TYPEC0_REXT_CC</text>
<text x="160.3" y="61.2">TYPEC0_REXT</text>
<text x="52.7" y="68.3">USB_AVDD_1V8</text>
<text x="52.7" y="71.8">USB_AVDD_3V3</text>
<text x="154.6" y="68.3">TYPEC0_AVDD_0V9_1</text>
<text x="154.6" y="70.1">TYPEC0_AVDD_0V9_2</text>
<text x="156.4" y="73.6">TYPEC0_AVDD_1V8</text>
<text x="156.4" y="77.2">TYPEC0_AVDD_3V3</text>
<text x="53.9" y="119.8">TYPEC1_TX1P</text>
<text x="53.6" y="121.6">TYPEC1_TX1M</text>
<text x="53.7" y="125.2">TYPEC1_RX1P</text>
<text x="53.5" y="127">TYPEC1_RX1M</text>
<text x="53.9" y="130.5">TYPEC1_TX2P</text>
<text x="153.2" y="127">USIC_STROBE</text>
<text x="155.6" y="128.7">USIC_DATA</text>
<text x="53.5" y="137.6">TYPEC1_RX2M</text>
<text x="53.6" y="132.3">TYPEC1_TX2M</text>
<text x="53.7" y="135.8">TYPEC1_RX2P</text>
<text x="151.7" y="134.1">USIC_AVDD_0V9</text>
<text x="151.7" y="137.6">USIC_AVDD_1V2</text>
<text x="52.3" y="143">TYPEC1_RCLKM</text>
<text x="52.6" y="141.2">TYPEC1_RCLKP</text>
<text x="54.7" y="146.5">TYPEC1_CC1</text>
<text x="54.7" y="148.3">TYPEC1_CC2</text>
<text x="53.3" y="153.6">TYPEC1_AUXM</text>
<text x="53.5" y="151.8">TYPEC1_AUXP</text>
<text x="47.1" y="159">TYPEC1_AUXM_PU_PD</text>
<text x="47.4" y="157.2">TYPEC1_AUXP_PD_PU</text>
<text x="48.3" y="162.5">TYPEC1_U3VBUSDET</text>
<text x="50.5" y="166.1">TYPEC1_REXT_CC</text>
<text x="53.6" y="164.3">TYPEC1_REXT</text>
<text x="48" y="171.4">TYPEC1_AVDD_0V9_1</text>
<text x="48" y="173.2">TYPEC1_AVDD_0V9_2</text>
<text x="49.7" y="176.7">TYPEC1_AVDD_1V8</text>
<text x="49.7" y="180.3">TYPEC1_AVDD_3V3</text>
</g>
<g font-size="1.6" fill="#f00">
<text x="188.5" y="16.4">TYPEC0_TX1P</text>
<text x="201.3" y="16.4">[19]</text>
<text x="87.2" y="19.9">HOST0_DM</text>
<text x="87.2" y="18.2">HOST0_DP</text>
<text x="87.2" y="23.5">TYPEC0_DP</text>
<text x="97.5" y="18.2">[20]</text>
<text x="97.7" y="19.9">[20]</text>
<text x="98.6" y="23.5">[19]</text>
<text x="188.5" y="18.2">TYPEC0_TX1N</text>
<text x="188.5" y="21.7">TYPEC0_RX1P</text>
<text x="188.5" y="23.5">TYPEC0_RX1N</text>
<text x="201.5" y="18.2">[19]</text>
<text x="201.7" y="21.7">[19]</text>
<text x="201.8" y="23.5">[19]</text>
<text x="87.2" y="25.3">TYPEC0_DM</text>
<text x="87.2" y="28.8">TYPEC0_U2VBUSDET</text>
<text x="98.7" y="25.3">[19]</text>
<text x="106" y="28.8">[19]</text>
<text x="188.5" y="27.1">TYPEC0_TX2P</text>
<text x="188.5" y="28.8">TYPEC0_TX2N</text>
<text x="201.3" y="27.1">[19]</text>
<text x="201.5" y="28.8">[19]</text>
<text x="188.5" y="32.4">TYPEC0_RX2P</text>
<text x="188.5" y="34.2">TYPEC0_RX2N</text>
<text x="201.7" y="32.4">[19]</text>
<text x="201.8" y="34.2">[19]</text>
<text x="87.2" y="41.3">HOST1_DP</text>
<text x="97.5" y="41.3">[20]</text>
<text x="86.8" y="46.9">USB3_DP</text>
<text x="87.2" y="43.1">HOST1_DM</text>
<text x="96.1" y="46.9">[28]</text>
<text x="97.7" y="43.1">[20]</text>
<text x="86.8" y="48.7">USB3_DM</text>
<text x="96.2" y="48.7">[28]</text>
<text x="188.5" y="48.4">TYPEC0_SBU1</text>
<text x="188.5" y="50.2">TYPEC0_SBU2</text>
<text x="188.5" y="53.7">TYPEC0_SBU1_DC</text>
<text x="201.8" y="48.4">[19]</text>
<text x="201.8" y="50.2">[19]</text>
<text x="205.2" y="53.7">[19]</text>
<text x="188.5" y="55.5">TYPEC0_SBU2_DC</text>
<text x="205.2" y="55.5">[19]</text>
<text x="81.5" y="119.8">USB3_SSTXP</text>
<text x="93.4" y="119.8">[28]</text>
<text x="81.5" y="125.2">USB3_SSRXP</text>
<text x="81.5" y="121.6">USB3_SSTXN</text>
<text x="93.6" y="121.6">[28]</text>
<text x="93.7" y="125.2">[28]</text>
<text x="81.5" y="127">USB3_SSRXN</text>
<text x="93.9" y="127">[28]</text>
</g>
<g font-size="1.6" fill="#00f">
<text x="48" y="35">USB PHY0</text>
<text x="48" y="58.1">USB PHY1</text>
</g>
<g font-size="1.3">
<text x="30.8" y="1.3">5</text>
<text x="88.9" y="1.3">4</text>
<text x="146.9" y="1.3">3</text>
<text x="205" y="1.3">2</text>
<text x="263.1" y="1.3">1</text>
<text x=".5" y="28.4">D</text>
<text x="292.6" y="28.4">D</text>
<text x=".5" y="79.5">C</text>
<text x="292.6" y="79.5">C</text>
<text x=".5" y="130.6">B</text>
<text x="292.6" y="130.6">B</text>
<text x=".5" y="181.7">A</text>
<text x="292.6" y="181.7">A</text>
<text x="30.8" y="207.4">5</text>
<text x="88.9" y="207.4">4</text>
<text x="146.9" y="207.4">3</text>
<text x="205" y="207.4">2</text>
<text x="263.1" y="207.4">1</text>
</g>
</svg>
